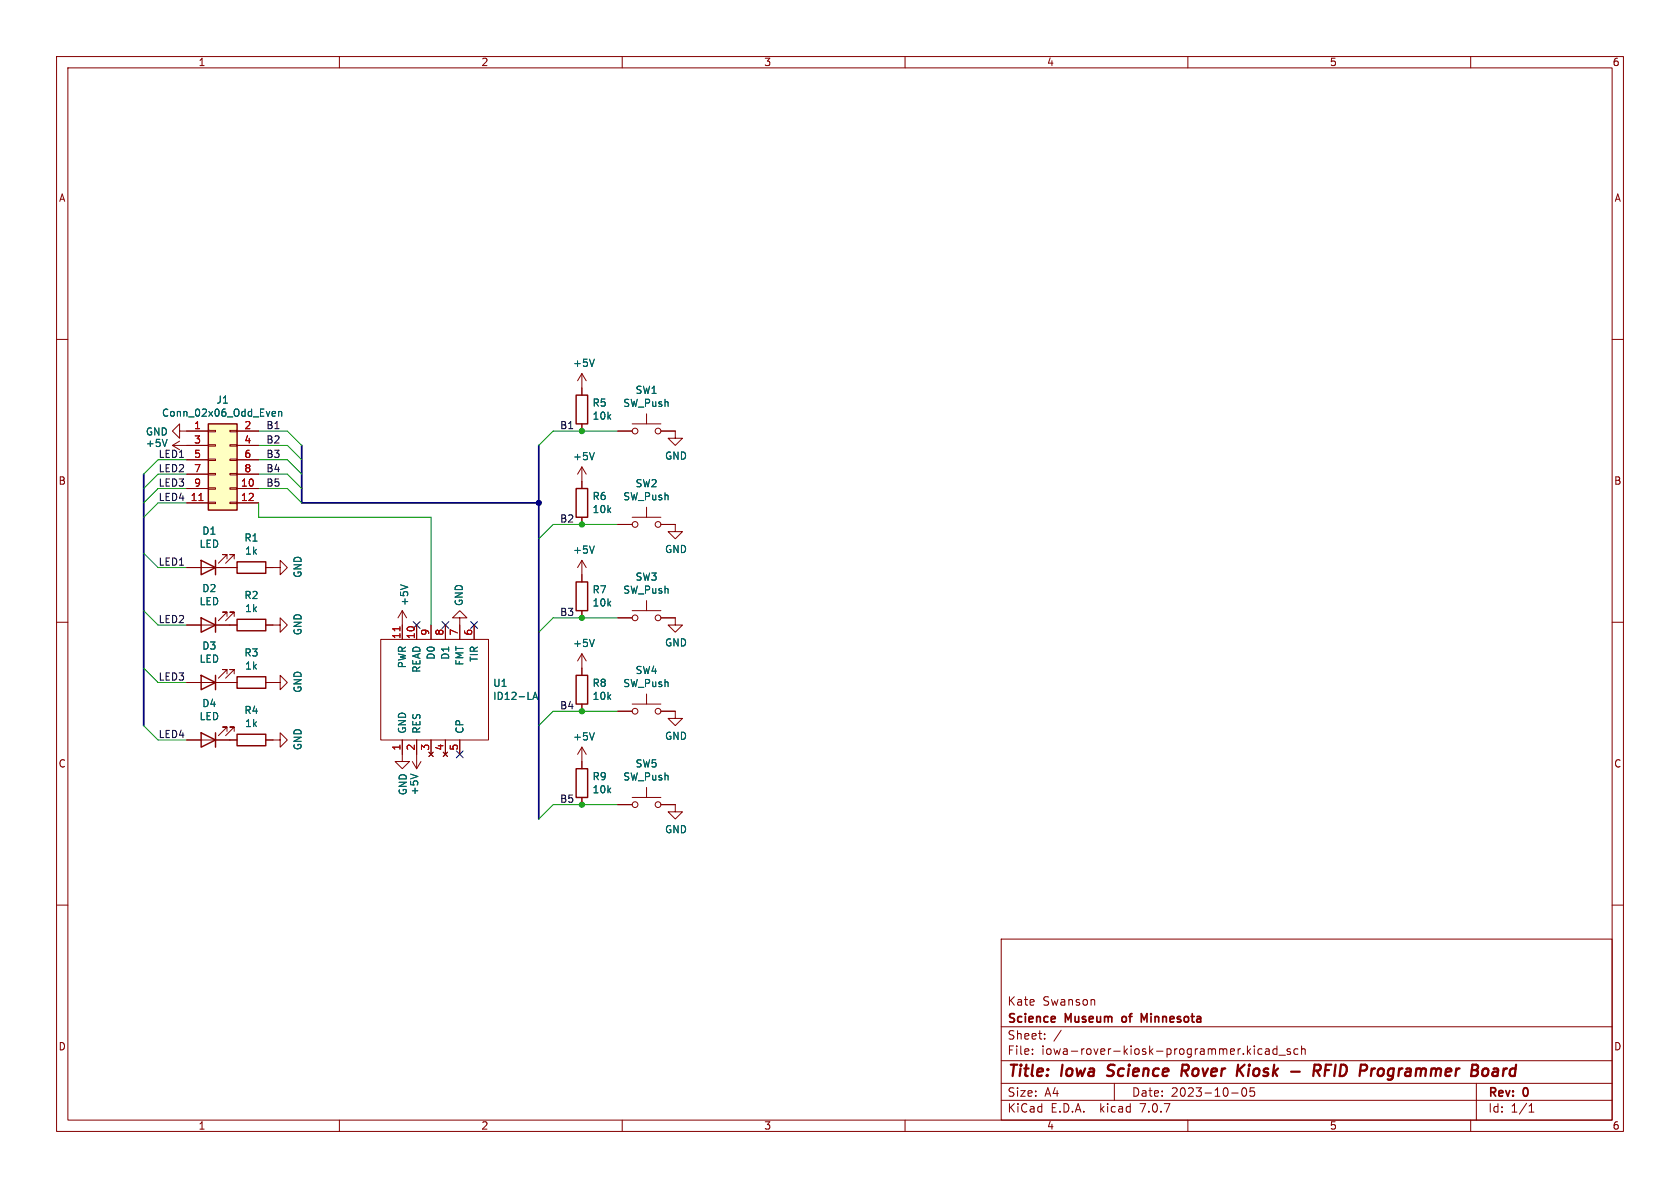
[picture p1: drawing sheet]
<svg xmlns="http://www.w3.org/2000/svg" width="297mm" height="210mm" viewBox="0 0 297 210" stroke-linecap="round" stroke-linejoin="round" font-family="sans-serif">
<g fill="none" stroke="#840000" stroke-width=".18">
<path d="M10 10h277v190h-277zM12 12h273v186h-273zM60 10v2M110 10v2M160 10v2M210 10v2M260 10v2M10 60h2M285 60h2M30.5 78.7h6.3M30.5 78.7l1.2 .8M31.7 76.2v-1.3l-1.2 1.3 1.2 1.3v-1.3h5.1"/>
<path d="M31.7 78l-1.2 .7M36.8 78.6h1.3v.3h-1.3zM36.8 76.1h1.3v.2h-1.3zM40.6 78.6h1.3v.3h-1.3zM40.6 76.1h1.3v.2h-1.3zM41.9 76.2h3.8M41.9 78.7h3.8M102.9 66v3.9M102.9 74.9v1.3M102.9 66l-.8 1.3M102.9 66l.7 1.3M109.2 76.2h2.6"/>
<path d="M111.8 74.9h5M114.3 73.2v1.7M116.8 76.2h2.6v1.3h1.2l-1.2 1.2-1.3-1.2h1.3M33 86.4h3.8M33 88.9h3.8M33 81.3h3.8M33 83.8h3.8M36.8 88.8h1.3v.2h-1.3zM36.8 86.2h1.3v.3h-1.3zM36.8 83.7h1.3v.2h-1.3zM36.8 81.2h1.3v.2h-1.3zM40.1 98.8v-.8h-.7h.7l-1.5 1.6"/>
<path d="M40.6 88.8h1.3v.2h-1.3zM40.6 86.2h1.3v.3h-1.3zM40.6 83.7h1.3v.2h-1.3zM40.6 81.2h1.3v.2h-1.3zM41.4 98.8v-.8h-.8h.8l-1.5 1.6M41.9 86.4h3.8M41.9 88.9h3.8M41.9 81.3h3.8M41.9 83.8h3.8M102.9 82.6v3.8M102.9 91.4v1.3M102.9 99.1v3.8"/>
<path d="M102.9 99.1l-.8 1.2M102.9 99.1l.7 1.2M102.9 82.6l-.8 1.2M102.9 82.6l.7 1.2M109.2 92.7h2.6M111.8 91.4h5M114.3 89.7v1.7M116.8 92.7h2.6v1.3h1.2l-1.2 1.3-1.3-1.3h1.3M10 110h2M33 100.3h8.9M33 110.5h8.9M40.1 119.1v-.7h-.7h.7l-1.5 1.5"/>
<path d="M40.1 109v-.8h-.7h.7l-1.5 1.5M41.4 119.1v-.7h-.8h.8l-1.5 1.5M41.4 109v-.8h-.8h.8l-1.5 1.5M47 100.3h2.5v-1.2l1.3 1.2-1.3 1.3v-1.3M47 110.5h2.5v-1.3l1.3 1.3-1.3 1.3v-1.3M67.3 113h19.1v17.8h-19.1zM71.1 108l-.7 1.2M71.1 108v5M71.1 108l.8 1.2M73.7 110.5v2.5M76.2 110.5v2.5M78.7 110.5v2.5"/>
<path d="M81.3 109.2h1.2l-1.2-1.2-1.3 1.2h1.3v3.8M83.8 110.5v2.5M102.9 115.6l-.8 1.2M102.9 108v1.2M102.9 115.6v3.8M102.9 115.6l.7 1.2M109.2 109.2h2.6M111.8 108h5M114.3 106.2v1.8M116.8 109.2h2.6v1.3h1.2l-1.2 1.3-1.3-1.3h1.3M285 110h2M33 120.7h8.9"/>
<path d="M33 130.8h8.9M40.1 129.3v-.8h-.7h.7l-1.5 1.5M41.4 129.3v-.8h-.8h.8l-1.5 1.5M47 120.7h2.5v-1.3l1.3 1.3-1.3 1.2v-1.2M47 130.8h2.5v-1.3l1.3 1.3-1.3 1.3v-1.3M71.1 130.8v3.8h1.3l-1.3 1.3-1.3-1.3h1.3M72.9 134.6l.8 1.3M73.7 130.8v5.1M74.4 134.6l-.7 1.3M75.8 133l.8 .7M76.2 130.8v2.6M76.6 133l-.8 .7"/>
<path d="M78.4 133l.7 .7M78.7 130.8v2.6M79.1 133l-.7 .7M81.3 130.8v2.6M102.9 124.5v1.2M102.9 132.1v3.8M102.9 132.1l-.8 1.3M102.9 132.1l.7 1.3M109.2 125.7h2.6M111.8 124.5h5M114.3 122.7v1.8M114.3 139.2v1.8"/>
<path d="M116.8 125.7h2.6v1.3h1.2l-1.2 1.3-1.3-1.3h1.3M10 160h2M102.9 141v1.2M109.2 142.2h2.6M111.8 141h5M116.8 142.2h2.6v1.3h1.2l-1.2 1.3-1.3-1.3h1.3M285 160h2M177 166h108v32h-108zM193.5 176.8v.9M60 198v2M110 198v2M160 198v2"/>
<path d="M177 194.5h108M177 191.5h108M177 187.5h108M177 181.5h108M182.5 186.3v.1M182.5 185.5v.1M184.7 183.6v.1M184.7 182.8v.1M187.6 182.1l-1.3 2M197 191.5v3M210 198v2M217.7 193.2h1.2"/>
<path d="M219.7 192.4l.2-.1a.81 .81 0 0 1 .6 .6 .81 .81 0 0 1-.3 .8l-.2 .1a.81 .81 0 0 1-.3-1.4zM221.7 192.3h-.7v.7l.2-.1h.5l.1 .3-.1 .5-.2 .1-.5-.1M223.1 185.5l-.4-.1-.3 .3v.4l.1 .2h.6M223.7 185.5h.6l.1 .9M224.4 185.8h-.5a.29 .29 0 0 0-.2 .3 .29 .29 0 0 0 .2 .3l.5-.1M225.7 185.5l-.4-.1-.3 .3v.4l.2 .2h.5M225.7 184.9v1.5M226.1 186.5h1.1M228.1 185.5l-.4-.1-.2 .2 .1 .2 .5 .2v.3h-.6M229.5 185.5l-.5-.1-.3 .3v.4l.2 .2h.6M230.1 185.5l.2-.1 .4 .1v.9M230.1 184.9v1.5"/>
<path d="M260 198v2M261 191.5v6.5M270.3 196.6h.9M270.3 195.5l.4-.4v1.5"/>
<circle cx="112.3" cy="76.2" r=".51"/>
<circle cx="116.3" cy="76.2" r=".51"/>
<circle cx="112.3" cy="92.7" r=".51"/>
<circle cx="116.3" cy="92.7" r=".51"/>
<circle cx="112.3" cy="109.2" r=".51"/>
<circle cx="116.3" cy="109.2" r=".51"/>
<circle cx="112.3" cy="125.7" r=".51"/>
<circle cx="116.3" cy="125.7" r=".51"/>
<circle cx="112.3" cy="142.2" r=".51"/>
<circle cx="116.3" cy="142.2" r=".51"/>
</g>
<g fill="none" stroke="#840000" stroke-width=".4">
<path d="M195.7 190.1l.3 .1M196 188.4l-.1 .2v.4M209.4 189.3l.6 .9M209.8 188.2h-.7l-.3 2M209.9 189.2l-1 .1M219.1 189.1l.7 1.1M220 188.2l-1.3 1.2M233.3 189.1a.51 .51 0 0 0-.1-.9h-.8l-.2 2M234.3 189.2h.7M235.4 188.2h-1l-.2 2M243.8 189l.2-.1 .5 .1M244.5 190a.57 .57 0 0 1-.8 .1"/>
<path d="M263 189l.1 .3-.2 .7M264 189l.2-.1 .6 .1-.1 1.2M264.8 189.4h-.6a.4 .4 0 0 0-.4 .4 .4 .4 0 0 0 .3 .4l.6-.1"/>
</g>
<path d="M198.4 179.8v.7M202.8 179.2l-.5 1.1-.5-1.1v1.5" fill="none" stroke="#840000" stroke-width=".3"/>
<g fill="none" stroke="#006464" stroke-width=".18">
<path d="M29.5 77.7l-.4 1.2M48.3 72.7l.4 .1v.2l-.6 .2M48.7 73.5l-.4 .1M49.3 72.9l.1-.2 .3 .1 .1 .8M49.3 72.7v.9M105.1 63.5l-.5 1.3M105.1 96.5l-.5 1.3M105.1 80l-.5 1.3M70.8 103.4l1.3 .4M105.1 113l-.5 1.3M72.6 136.8l1.3 .5M94.2 123.6l.4-1.2 .4 1.2"/>
<path d="M94.3 123.3h.6M105.1 129.5l-.5 1.3"/>
</g>
<g fill="none" stroke="#840000" stroke-width=".25">
<path d="M36.8 74.9h5.1v15.3h-5.1zM101.9 69.9h2v5h-2zM35.6 99.1l2.5 1.2-2.5 1.3zM38.1 99.1v2.5M41.9 99.3h5.1v2h-5.1zM101.9 86.4h2v5h-2zM35.6 119.4l2.5 1.3-2.5 1.2zM35.6 109.2l2.5 1.3-2.5 1.3zM38.1 109.2v2.6M38.1 119.4v2.5M41.9 119.6h5.1v2.1h-5.1zM41.9 109.5h5.1v2h-5.1z"/>
<path d="M101.9 102.9h2v5.1h-2zM101.9 119.4h2v5.1h-2zM35.6 129.5l2.5 1.3-2.5 1.3zM38.1 129.5v2.6M41.9 129.8h5.1v2h-5.1zM101.9 135.9h2v5.1h-2z"/>
</g>
<path d="M36.8 74.9h5.1v15.3h-5.1z" fill="#ffffc2" stroke="#ffffc2" stroke-width=".18"/>
<path d="M35.2 88.5h.7M70.7 110.8v.7" fill="none" stroke="#a90000" stroke-width=".18"/>
<path d="M53.3 78.7v10.2h41.9M95.2 78.7v66.1M25.4 83.8v44.5" fill="none" stroke="#000084" stroke-width=".3"/>
<g fill="none" stroke="#009600" stroke-width=".18">
<path d="M45.7 78.7h5.1l2.5 2.6M45.7 76.2h5.1l2.5 2.5M109.2 76.2h-11.4l-2.6 2.5M25.4 97.8l2.5 2.5h5.1M33 81.3h-5.1l-2.5 2.5M33 86.4h-5.1l-2.5 2.5M33 88.9h-5.1l-2.5 2.5M33 83.8h-5.1l-2.5 2.6M45.7 88.9v2.5h30.5v19.1M45.7 81.3h5.1l2.5 2.5M45.7 86.4h5.1l2.5 2.5M45.7 83.8h5.1l2.5 2.6"/>
<path d="M109.2 92.7h-11.4l-2.6 2.6M25.4 108l2.5 2.5h5.1M25.4 118.1l2.5 2.6h5.1M109.2 109.2h-11.4l-2.6 2.6M25.4 128.3l2.5 2.5h5.1M109.2 125.7h-11.4l-2.6 2.6M109.2 142.2h-11.4l-2.6 2.6"/>
</g>
<path d="M73.1 109.9l1.2 1.2M74.3 109.9l-1.2 1.2M78.1 109.9l1.2 1.2M79.3 109.9l-1.2 1.2M83.2 109.9l1.2 1.2M84.4 109.9l-1.2 1.2M80.7 132.7l1.2 1.3M81.9 132.7l-1.2 1.3" fill="none" stroke="#000084" stroke-width=".18"/>
<g fill="#009600" stroke="#009600" stroke-width=".18">
<circle cx="102.9" cy="142.2" r=".46"/>
<circle cx="102.9" cy="125.7" r=".46"/>
<circle cx="102.9" cy="109.2" r=".46"/>
<circle cx="102.9" cy="76.2" r=".46"/>
<circle cx="102.9" cy="92.7" r=".46"/>
</g>
<circle cx="95.2" cy="88.9" r=".46" fill="#000084" stroke="#000084" stroke-width=".18"/>
<g font-size="2.8" fill="#840000">
<text x="178" y="190.9">Title:</text>
<text x="187.7" y="190.9">Iowa</text>
<text x="196.6" y="190.9">Science</text>
<text x="210.5" y="190.9">Rover</text>
<text x="221.1" y="190.9">Kiosk</text>
<text x="231.4" y="190.9">-</text>
<text x="236.2" y="190.9">RFID</text>
<text x="245.2" y="190.9">Programmer</text>
<text x="265.7" y="190.9">Board</text>
</g>
<g font-size="2.1" fill="#840000">
<text x="178" y="178">Kate</text>
<text x="184.3" y="178">Swanson</text>
<text x="178" y="184">Sheet:</text>
<text x="178" y="181.2">Science</text>
<text x="188.4" y="181.2">Museum</text>
<text x="199.1" y="181.2">of</text>
<text x="203" y="181.2">Minnesota</text>
<text x="178" y="186.7">File:</text>
<text x="184.1" y="186.7">iowa-rover-kiosk-programmer.kicad_sch</text>
<text x="178" y="196.9">KiCad</text>
<text x="178" y="194.1">Size:</text>
<text x="184.7" y="194.1">A4</text>
<text x="185.7" y="196.9">E.D.A.</text>
<text x="194.6" y="196.9">kicad</text>
<text x="200" y="194.1">Date:</text>
<text x="201.8" y="196.9">7.0.7</text>
<text x="207" y="194.1">2023-10-05</text>
<text x="263" y="194.3">Rev:</text>
<text x="263" y="196.9">Id:</text>
<text x="267.1" y="196.9">1/1</text>
<text x="269.4" y="194.3">0</text>
</g>
<g font-size="1.8" fill="#840000">
<text x="35" y="11.9">1</text>
<text x="85" y="11.9">2</text>
<text x="135" y="11.9">3</text>
<text x="185" y="11.9">4</text>
<text x="235" y="11.9">5</text>
<text x="285" y="11.9">6</text>
<text x="10.3" y="35.9">A</text>
<text x="285.3" y="35.9">A</text>
<text x="10.3" y="85.9">B</text>
<text x="285.3" y="85.9">B</text>
<text x="10.3" y="135.9">C</text>
<text x="285.3" y="135.9">C</text>
<text x="10.3" y="185.9">D</text>
<text x="285.3" y="185.9">D</text>
<text x="35" y="199.9">1</text>
<text x="85" y="199.9">2</text>
<text x="135" y="199.9">3</text>
<text x="185" y="199.9">4</text>
<text x="235" y="199.9">5</text>
<text x="285" y="199.9">6</text>
</g>
<g font-size="1.8" fill="#006464">
<text x="101.2" y="65">+5V</text>
<text x="38.2" y="71.6">J1</text>
<text x="112.3" y="69.8">SW1</text>
<text x="25.7" y="77.2">GND</text>
<text x="28.5" y="73.9">Conn_02x06_Odd_Even</text>
<text x="104.7" y="72.1">R5</text>
<text x="104.7" y="74.4">10k</text>
<text x="110.1" y="72.1">SW_Push</text>
<text x="25.7" y="79.2">+5V</text>
<text x="101.2" y="81.6">+5V</text>
<text x="117.5" y="81.5">GND</text>
<text x="104.7" y="88.6">R6</text>
<text x="110.1" y="88.6">SW_Push</text>
<text x="112.3" y="86.3">SW2</text>
<text x="35.7" y="94.7">D1</text>
<text x="43.1" y="95.9">R1</text>
<text x="104.7" y="90.9">10k</text>
<text x="35.2" y="97">LED</text>
<text x="43.2" y="98.2">1k</text>
<text x="101.2" y="98.1">+5V</text>
<text x="117.5" y="98">GND</text>
<text x="35.2" y="107.2">LED</text>
<text x="35.7" y="104.9">D2</text>
<text x="43.1" y="106.1">R2</text>
<text x="53.5" y="102.2" transform="rotate(-90 53.5 102.2)">GND</text>
<text x="72.4" y="107.2" transform="rotate(-90 72.4 107.2)">+5V</text>
<text x="82" y="107.2" transform="rotate(-90 82 107.2)">GND</text>
<text x="104.7" y="105.1">R7</text>
<text x="104.7" y="107.4">10k</text>
<text x="110.1" y="105.2">SW_Push</text>
<text x="112.3" y="102.8">SW3</text>
<text x="43.2" y="108.4">1k</text>
<text x="53.5" y="112.4" transform="rotate(-90 53.5 112.4)">GND</text>
<text x="35.2" y="117.3">LED</text>
<text x="35.7" y="115">D3</text>
<text x="43.1" y="116.3">R3</text>
<text x="43.2" y="118.6">1k</text>
<text x="72" y="118.2" transform="rotate(-90 72 118.2)">PWR</text>
<text x="74.5" y="119" transform="rotate(-90 74.5 119)">READ</text>
<text x="77.1" y="116.7" transform="rotate(-90 77.1 116.7)">D0</text>
<text x="79.6" y="116.7" transform="rotate(-90 79.6 116.7)">D1</text>
<text x="82.1" y="117.8" transform="rotate(-90 82.1 117.8)">FMT</text>
<text x="84.7" y="117.1" transform="rotate(-90 84.7 117.1)">TIR</text>
<text x="101.2" y="114.6">+5V</text>
<text x="112.3" y="119.4">SW4</text>
<text x="117.5" y="114.5">GND</text>
<text x="35.7" y="125.2">D4</text>
<text x="53.5" y="122.6" transform="rotate(-90 53.5 122.6)">GND</text>
<text x="87.1" y="123.9">ID12-LA</text>
<text x="87.1" y="121.6">U1</text>
<text x="104.7" y="121.6">R8</text>
<text x="104.7" y="123.9">10k</text>
<text x="110.1" y="121.7">SW_Push</text>
<text x="35.2" y="127.5">LED</text>
<text x="43.1" y="126.4">R4</text>
<text x="43.2" y="128.7">1k</text>
<text x="72" y="129.8" transform="rotate(-90 72 129.8)">GND</text>
<text x="74.5" y="129.8" transform="rotate(-90 74.5 129.8)">RES</text>
<text x="82.1" y="129.8" transform="rotate(-90 82.1 129.8)">CP</text>
<text x="101.2" y="131.1">+5V</text>
<text x="117.5" y="131">GND</text>
<text x="53.5" y="132.7" transform="rotate(-90 53.5 132.7)">GND</text>
<text x="112.3" y="135.9">SW5</text>
<text x="72.1" y="140.7" transform="rotate(-90 72.1 140.7)">GND</text>
<text x="74.1" y="140.7" transform="rotate(-90 74.1 140.7)">+5V</text>
<text x="104.7" y="138.1">R9</text>
<text x="104.7" y="140.4">10k</text>
<text x="110.1" y="138.2">SW_Push</text>
<text x="117.5" y="147.5">GND</text>
</g>
<g font-size="1.8" fill="#a90000">
<text x="34.2" y="75.9">1</text>
<text x="43.1" y="75.9">2</text>
<text x="34.2" y="78.5">3</text>
<text x="34.2" y="81">5</text>
<text x="34.2" y="83.6">7</text>
<text x="43.1" y="78.5">4</text>
<text x="43.1" y="81">6</text>
<text x="43.1" y="83.6">8</text>
<text x="33.6" y="88.6">11</text>
<text x="34.2" y="86.1">9</text>
<text x="42.5" y="86.1">10</text>
<text x="42.5" y="88.6">12</text>
<text x="70.9" y="113.1" transform="rotate(-90 70.9 113.1)">11</text>
<text x="73.4" y="113.1" transform="rotate(-90 73.4 113.1)">10</text>
<text x="75.9" y="112.5" transform="rotate(-90 75.9 112.5)">9</text>
<text x="78.5" y="112.5" transform="rotate(-90 78.5 112.5)">8</text>
<text x="81" y="112.5" transform="rotate(-90 81 112.5)">7</text>
<text x="83.6" y="112.5" transform="rotate(-90 83.6 112.5)">6</text>
<text x="70.9" y="132.8" transform="rotate(-90 70.9 132.8)">1</text>
<text x="73.4" y="132.8" transform="rotate(-90 73.4 132.8)">2</text>
<text x="75.9" y="132.8" transform="rotate(-90 75.9 132.8)">3</text>
<text x="78.5" y="132.8" transform="rotate(-90 78.5 132.8)">4</text>
<text x="81" y="132.8" transform="rotate(-90 81 132.8)">5</text>
</g>
<g font-size="1.8" fill="#0f0f0f">
<text x="47" y="75.9">B1</text>
<text x="98.9" y="75.9">B1</text>
<text x="27.9" y="83.6">LED2</text>
<text x="27.9" y="81">LED1</text>
<text x="47" y="83.6">B4</text>
<text x="47" y="81">B3</text>
<text x="47" y="78.5">B2</text>
<text x="27.9" y="88.6">LED4</text>
<text x="27.9" y="86.1">LED3</text>
<text x="47" y="86.1">B5</text>
<text x="98.9" y="92.4">B2</text>
<text x="27.9" y="100.1">LED1</text>
<text x="27.9" y="110.2">LED2</text>
<text x="98.9" y="109">B3</text>
<text x="27.9" y="120.4">LED3</text>
<text x="98.9" y="125.5">B4</text>
<text x="27.9" y="130.5">LED4</text>
<text x="98.9" y="142">B5</text>
</g>
</svg>
